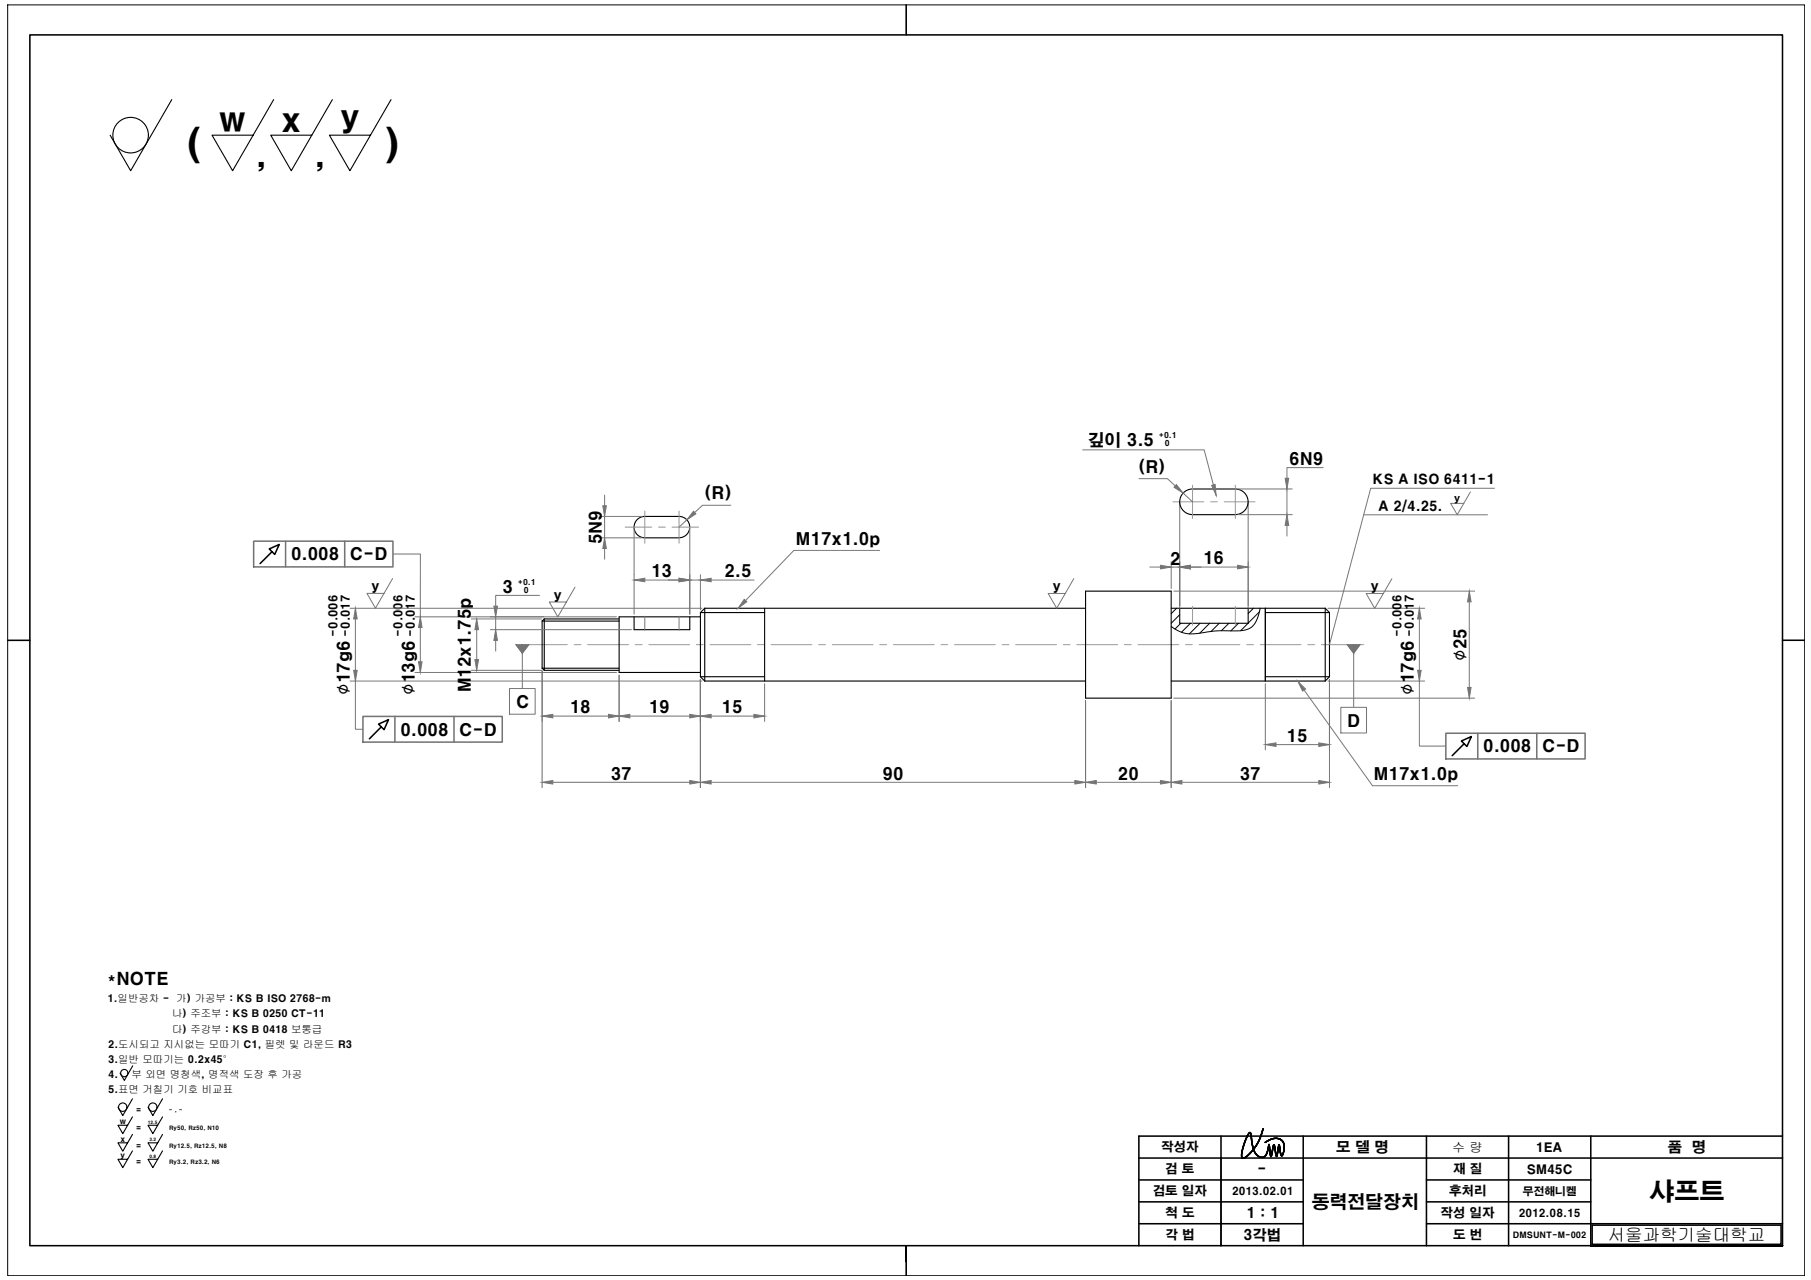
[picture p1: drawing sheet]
<svg xmlns="http://www.w3.org/2000/svg" width="297mm" height="210mm" viewBox="0 0 297 210" stroke-linecap="round" stroke-linejoin="round" font-family="sans-serif">
<path d="M1.3 .8h294.7v208.4h-294.7z" fill="none" stroke="#000" stroke-width=".16"/>
<!-- layer: 0 -->
<g fill="none" stroke="#000" stroke-width=".25">
<path d="M4.9 5.7h287.5v198.6h-287.5zM148.6 .8v4.9M1.3 105h3.6M292.4 105h3.6M186.8 197.1h27M186.8 193.5h27M186.8 189.9h105.6M200.3 186.3v18M213.8 186.3v18M234 197.1h26.9M234 193.5h26.9M234 186.3v18"/>
<path d="M247.4 186.3v18M260.9 186.3v18h31.5M292.4 186.3h-105.6v18M148.6 206.9v-2.6v4.9M186.8 200.7h27M234 200.7h58.4M261.1 200.9h31v3.2h-31z"/>
</g>
<g fill="none" stroke="#989898" stroke-width=".16">
<path d="M195.6 79.6v5.4M202.6 79.6v5.4M102.5 86.4h4.4M105.8 83.8v5.3M108 86.4h1.1M110.2 86.4h4.4M111.4 83.8v5.3M192.4 82.3h5M195.6 99.4v3.1M198.6 82.3h1.1M200.8 82.3h5M202.6 99.4v3.1"/>
<path d="M86.1 105.7h6.9M94.2 105.7h1.1M96.4 105.7h6.7M104.2 105.7h1.1M106.4 105.7h6.7M114.2 105.7h1.1M116.4 105.7h6.7M124.2 105.7h1.2M126.5 105.7h6.7M134.3 105.7h1.1M136.5 105.7h6.7M144.3 105.7h1.1"/>
<path d="M146.5 105.7h6.7M154.3 105.7h1.1M156.6 105.7h6.6M164.4 105.7h1.1M166.6 105.7h6.7M174.4 105.7h1.1M176.6 105.7h6.7M184.4 105.7h1.1M186.6 105.7h6.7M194.4 105.7h1.2M196.7 105.7h6.7M204.5 105.7h1.1"/>
<path d="M206.7 105.7h6.7M214.5 105.7h1.1M216.7 105.7h7"/>
</g>
<g fill="none" stroke="#000" stroke-width=".18">
<path d="M28.2 16.3l-6.8 11.7-3.3-5.8M44.9 16.3l-6.7 11.7-3.4-5.8h6.7M54.5 16.3l-6.7 11.7-3.4-5.8h6.7M64.1 16.3l-6.7 11.7-3.4-5.8h6.8M104.5 85.2l.8-.5h.5h5.6a1.75 1.75 0 0 1 1.7 1.7 1.75 1.75 0 0 1-1.7 1.8h-5.6a1.75 1.75 0 0 1-1.7-1.1 1.75 1.75 0 0 1 .4-1.9zM115.6 99.7v12M115.6 99.7h62.5M115.6 99.7l-.7 .8M125.4 99.7v12M178.1 96.9h14v17.6h-14zM192.1 99.7h25.3M193.5 99.7v2.5h11.2v-2.5"/>
<path d="M194.1 80.8l.9-.5 .6-.1h7a2.11 2.11 0 0 1 2.1 2.1 2.11 2.11 0 0 1-2.1 2.1h-7a2.1 2.1 0 0 1-1.9-1.3 2.1 2.1 0 0 1 .4-2.3zM207.5 99.7v12M217.4 99.7v12M217.4 99.7l.7 .8M88.9 101.9v7.7M88.9 101.9h12.6M88.9 109.6h12.6M88.9 109.6l.4 .3M89.3 101.5v8.4M89.3 101.5h12.2M89.3 109.9h12.2M89.3 101.5l-.4 .4"/>
<path d="M104 101.2v2.1h9.1v-2.1M114.9 100.5v10.5M114.9 101.2h-13.4v9.1h13.4M114.9 100.5h10.5M114.9 111h10.5M114.9 111l.7 .7M115.6 111.7h62.5M192.1 111.7h25.3M207.5 100.5h10.6M207.5 111h10.6M218.1 100.5v10.5M218.1 111l-.7 .7"/>
<path d="M21.8 174.8l-1.4 2.4-.7-1.2M21.7 183.2l-1.6 2.7-.8-1.4h1.6M21.7 186l-1.6 2.8-.8-1.4h1.6M21.7 188.7l-1.6 2.8-.8-1.4h1.6M21.7 180.2l-1.6 2.7-.8-1.3M26.7 183.2l-1.6 2.7-.8-1.4h1.6M26.7 186l-1.6 2.8-.8-1.4h1.6M26.7 188.7l-1.6 2.8-.8-1.4h1.6M26.7 180.2l-1.6 2.7-.8-1.3M204.9 185.8h.2v.1l.5 2.6-1.2 1.2a.41 .41 0 0 1-.7 .1 7.8 7.8 0 0 1 1.2-4zM204.9 185.9l.1-.1 .1 .1 .4 2.6-1.1 1.2a.39 .39 0 0 1-.7 .1 7.7 7.7 0 0 1 1.2-3.9zM205.6 188.4l-.4-2.1a.34 .34 0 0 0-.3-.5 7.4 7.4 0 0 0-1.2 4.1 .73 .73 0 0 0 1-.4l.9-1"/>
<path d="M207.1 185.1a8.1 8.1 0 0 1-1.5 3.3M207.1 185.1a7.9 7.9 0 0 1-1.5 3.3l-.4-2.1a.34 .34 0 0 0-.3-.5 7.4 7.4 0 0 0-1.2 4.1 .73 .73 0 0 0 1-.4l.9-1a1.33 1.33 0 0 0 1.9 1.1l.3-.5 .3-1.4 .3 2 .2-.2 .3-1.8 .5 1.9 .4-1.8 .2 1.2a.38 .38 0 0 0 .3 .5 1.99 1.99 0 0 0-.3-2.7 2.46 2.46 0 0 0-2.5 .5M207.2 185.1a7.9 7.9 0 0 1-1.6 3.4 1.44 1.44 0 0 0 1.7 1.2 3 3 0 0 0 .8-2l.4 1.9 .4-1.9 .2 .2 .3 1.7 .4-1.9 .1 .5a1.75 1.75 0 0 0 .3 1.3 2.25 2.25 0 0 0 0-2.5l-.1-.1a1.92 1.92 0 0 0-2.1 .2l-.5 .3a2.51 2.51 0 0 1 2.2-.7 1.47 1.47 0 0 1 .9 2l-.1 .2a.47 .47 0 0 1-.3 .6l-.4-1.8-.4 1.9M207.5 187.3a2.29 2.29 0 0 1 2.7-.3 2.15 2.15 0 0 1 0 2.6l-.2-.4-.2-1.5-.4 1.9M209.8 187.8l-.4 1.9-.1-.2-.4-1.7-.4 1.9-.2-.3-.2-1.6v.4a1.61 1.61 0 0 1-1 1.6h-.3a1.72 1.72 0 0 1-1.2-1.2"/>
<circle cx="21.4" cy="22.2" r="2.92"/>
<circle cx="20.4" cy="176" r=".6"/>
<circle cx="20.1" cy="181.6" r=".69"/>
<circle cx="25.1" cy="181.6" r=".69"/>
</g>
<!-- layer: tm -->
<path d="M193 99.7l-.9 .9M205.6 99.7l-.9 .9M206.7 99.7a4.4 4.4 0 0 1-1.8 3.4 6.5 6.5 0 0 1-3.4 .3 27 27 0 0 0-5.6 .5 5.1 5.1 0 0 1-3.8-1.2M193.5 100.8l-1.4 1.4M193.7 102.2l-1 1M195.3 102.2l-1.5 1.5M196.8 102.2l-1.7 1.7M198.4 102.2l-1.6 1.6M200 102.2l-1.4 1.3M201.6 102.2l-1.3 1.2M203.1 102.2l-1.2 1.3M206.6 100.3l-3.1 3.1" fill="none" stroke="#000" stroke-width=".16"/>
<path d="M88.9 110v19.2M114.9 111.4v17.8M90.7 128.3h22.4" fill="none" stroke="#767676" stroke-width=".18"/>
<g fill="#767676" stroke="#767676" stroke-width=".16">
<path d="M88.9 128.3l1.8-.3v.6z"/>
<path d="M113.1 128l1.8 .3-1.8 .3z"/>
</g>
<g fill="none" stroke="#767676" stroke-width=".16">
<path d="M177.6 73.8h19.9l1.5 5.7M186.8 78.5h4.7l1.3 1.2M217 76.7h-5.9v1.7M57.4 99.7h57.7M64.4 94.9l-2.8 4.8-1.4-2.4h2.8M64.5 90.9h4.5l-.1 10.3M88.5 97.6h-7.2v1.8M94.3 96.3l-2.8 4.9-1.4-2.5h2.8M98.3 84.7h7M98.3 88.2h7M99.2 81.2v1.7M99.2 84.7v3.5"/>
<path d="M99.2 90v1.7M104 86.4v14.3M105.8 95.1h5.6M112.7 85.2l-1.3 1.2M113.1 86.4v14.3M113.1 95.1h1.8M114.9 94.2v5.8M116.6 95.1h7.1M119.9 82.9h-4.7l-1.3 1.1M121.1 99.7l-.1 .1M144.3 90.3h-14.1l-7.9 8.2M176.1 94.9l-2.8 4.8-1.4-2.4h2.8"/>
<path d="M188.6 93h1.7M192.1 92.1v4.4M192.1 93h1.4M192.5 96.9h49.4M193.5 82.3v17.4M194.1 80.9l1.5 1.4M195.3 93h7.7M199.5 81.2v.1M203.1 84.4h8.9M203.1 80.2h8.9M204.7 82.3v17.4M211.1 80.2v4.2"/>
<path d="M211.1 86.2v1.7M217.8 99.7h15.9M223.7 84.4h20.3M228.3 94.9l-2.8 4.9-1.4-2.5h2.8M241 98.7v14M241.2 80.7l-2.2 3.7-1.1-1.9h2.2M245.1 80.1h-20.3l-6.7 25.6M57.4 111.7h57.7M58.3 111.7v7.9h1.2M58.3 101.5v8.4M68.1 101.2h33M68.1 110.3h33"/>
<path d="M68.9 102.9v5.6M77.3 101.5h11.5M77.3 109.9h11.5M78.2 103.3v4.9M80.4 103.3h23.2M81.3 101.2v2.1M81.3 105v1.8M83.6 112.9h4.2v4.2h-4.2zM84.6 105.7l1.1 1.4 1-1.4M85.7 105.7v7.2M88.9 110v8.3M90.7 117.4h9.1"/>
<path d="M101.5 110.7v7.6M103.3 117.4h9.8M105.8 101v2.4M111.4 101v2.4M114.9 111.4v17.8M116.6 117.4h7.1M125.4 112.1v6.2M178.1 114.9v14.3M192.1 114.9v14.3M192.5 114.5h49.4M207.5 112.1v10.9M212.8 111.6l.1 .1"/>
<path d="M213.9 113.2l11.2 15.6h14M217.8 111.7h15.9M218.1 111.4v17.8M219.9 116h4.2v4.2h-4.2zM221 105.7l1 1.4 1.1-1.4M222 105.7v10.3M232.8 111.7v10.7h4.3M232.8 101.5v8.4M116.6 128.3h59.7M179.8 128.3h10.5M193.8 128.3h22.5M209.3 122.1h7"/>
</g>
<g fill="#767676" stroke="#767676" stroke-width=".16">
<path d="M114.9 128.3l1.7-.3v.6z"/>
<path d="M176.3 128l1.8 .3-1.8 .3z"/>
<path d="M178.1 128.3l1.7-.3v.6z"/>
<path d="M190.3 128l1.8 .3-1.8 .3z"/>
<path d="M192.1 128.3l1.7-.3v.6z"/>
<path d="M216.3 128l1.8 .3-1.8 .3z"/>
<path d="M123.7 117.1l1.7 .3-1.7 .3z"/>
<path d="M114.9 117.4l1.7-.3v.6z"/>
<path d="M207.5 122.1l1.8-.3v.6z"/>
<path d="M216.3 121.8l1.8 .3-1.8 .3z"/>
<path d="M232.8 99.7l.3 1.8h-.6z"/>
<path d="M232.5 109.9h.6l-.3 1.8z"/>
<path d="M241 96.9l.3 1.8h-.6z"/>
<path d="M240.7 112.7h.6l-.3 1.8z"/>
<path d="M104 95.1l1.8-.3v.6z"/>
<path d="M111.4 94.8l1.7 .3-1.7 .3z"/>
<path d="M114.9 95.1l1.7-.3v.6z"/>
<path d="M81.3 103.3l.3 1.7h-.6z"/>
<path d="M81 99.4h.6l-.3 1.8z"/>
<path d="M68.9 101.2l.3 1.7h-.6z"/>
<path d="M68.6 108.5h.6l-.3 1.8z"/>
<path d="M58.3 99.7l.3 1.8h-.6z"/>
<path d="M58 109.9h.6l-.3 1.8z"/>
<path d="M113.7 83.8l.4 .5-1.4 .9z"/>
<path d="M98.9 82.9h.6l-.3 1.8z"/>
<path d="M99.2 88.2l.3 1.8h-.6z"/>
<path d="M193.5 93l1.8-.3v.6z"/>
<path d="M203 92.7l1.7 .3-1.7 .3z"/>
<path d="M190.3 92.7l1.8 .3-1.8 .3z"/>
<path d="M211.1 84.4l.3 1.8h-.6z"/>
<path d="M210.8 78.4h.6l-.3 1.8z"/>
<path d="M193 79.5l1.1 1.4-1.5-1z"/>
<path d="M122.1 98.3l.4 .4-1.4 1z"/>
<path d="M212.9 111.7l1.2 1.3-.4 .3z"/>
<path d="M198.7 79.6l.6-.2 .2 1.8z"/>
<path d="M78.2 101.5l.3 1.8h-.6z"/>
<path d="M77.9 108.2h.6l-.3 1.7z"/>
<path d="M99.8 117.1l1.7 .3-1.7 .3z"/>
<path d="M88.9 117.4l1.8-.3v.6z"/>
<path d="M101.5 117.4l1.8-.3v.6z"/>
<path d="M113.1 117.1l1.8 .3-1.8 .3z"/>
<path d="M84.6 105.7h1.1v1.4zM85.7 105.7v1.4l1-1.4z"/>
<path d="M221 105.7h1v1.4zM222 105.7v1.4l1.1-1.4z"/>
</g>
<path d="M44.6 90.5l.5 .4 .7-1.6-1.6 .7 .4 .5-1.9 1.9M62.5 119.2l.5 .5 .7-1.7-1.6 .7 .4 .5-1.9 2M240.1 122l.5 .4 .7-1.6-1.6 .7 .4 .5-1.9 1.9" fill="none" stroke="#000" stroke-width=".25"/>
<path d="M41.6 88.7h22.9v4.3h-22.9zM46.8 88.7v4.3M56.5 88.7v4.3M59.5 117.5h22.9v4.2h-22.9zM64.8 117.5v4.2M74.5 117.5v4.2M237.1 120.2h22.9v4.3h-22.9zM242.4 120.2v4.3M252.1 120.2v4.3" fill="none" stroke="#767676" stroke-width=".25"/>
<path d="M204.9 185.8h.2v.1l.5 2.6-1.2 1.2a.41 .41 0 0 1-.7 .1 7.8 7.8 0 0 1 1.2-4zM207.1 185.1a7.9 7.9 0 0 1-1.5 3.3l-.4-2.1a.34 .34 0 0 0-.3-.5 7.4 7.4 0 0 0-1.2 4.1 .73 .73 0 0 0 1-.4l.9-1a1.33 1.33 0 0 0 1.9 1.1l.3-.5 .3-1.4 .3 2 .2-.2 .3-1.8 .5 1.9 .4-1.8 .2 1.2a.38 .38 0 0 0 .3 .5 1.99 1.99 0 0 0-.3-2.7 2.46 2.46 0 0 0-2.5 .5M207.2 185.1a7.2 7.2 0 0 1-3.3 4.8 .57 .57 0 0 1-.2-.8 5.9 5.9 0 0 1 1.3-3.4l.3 1.1a3.5 3.5 0 0 0 1.1 2.8 .87 .87 0 0 0 .9 .2 .87 .87 0 0 0 .5-.8l.3-1.3 .4 2 .3-1.4a.44 .44 0 0 1 .2-.6l.4 1.9 .4-1.9 .1 .8a1.3 1.3 0 0 0 .3 1 2.12 2.12 0 0 0-.1-2.6 2.28 2.28 0 0 0-2.6 .4 2.37 2.37 0 0 1 2.5-.5 1.86 1.86 0 0 1 .4 2.4l-.2 .3a1.75 1.75 0 0 1-.3-1.3l-.1-.5-.4 1.9-.3-1.7-.2-.2-.4 1.9-.3-1.9-.2 .4a1.76 1.76 0 0 1-.8 1.7 1.48 1.48 0 0 1-1.6-1.3l.4-.5a8.4 8.4 0 0 0 1.2-2.9" fill="none" stroke="#000" stroke-width=".2"/>
<g font-size="6.4">
<text x="30.3" y="26.2">(</text>
<text x="63.1" y="26.2">)</text>
</g>
<g font-size="5.3">
<text x="36" y="21.5">w</text>
<text x="46.1" y="21.6">x</text>
<text x="55.8" y="21.2">y</text>
<text x="41.9" y="27.4">,</text>
<text x="51.5" y="27.4">,</text>
</g>
<text font-size="4.1" x="270.5" y="196.8">샤프트</text>
<g font-size="3.3">
<text x="57.4" y="114" transform="rotate(-90 57.4 114)">∅</text>
<text x="68" y="114" transform="rotate(-90 68 114)">∅</text>
<text x="231.9" y="114" transform="rotate(-90 231.9 114)">∅</text>
<text x="240.6" y="108.4" transform="rotate(-90 240.6 108.4)">∅</text>
</g>
<g font-size="2.9">
<text x="215.1" y="198.1">동력전달장치</text>
<text x="263.7" y="203.5">서울과학기술대학교</text>
</g>
<text font-size="2.8" x="17.6" y="161.5">*NOTE</text>
<g font-size="2.7">
<text x="178.4" y="73.2">깊이 3.5</text>
<text x="186.6" y="77.5">(R)</text>
<text x="211.5" y="76.2">6N9</text>
<text x="115.4" y="81.9">(R)</text>
<text x="98.7" y="89.2" transform="rotate(-90 98.7 89.2)">5N9</text>
<text x="130.6" y="89.3">M17x1.0p</text>
<text x="47.7" y="91.9">0.008</text>
<text x="57.4" y="91.9">C-D</text>
<text x="106.8" y="94.7">13</text>
<text x="118.8" y="94.7">2.5</text>
<text x="191.9" y="92.6">2</text>
<text x="197.3" y="92.5">16</text>
<text x="82.4" y="97.2">3</text>
<text x="240.6" y="106.5" transform="rotate(-90 240.6 106.5)">25</text>
<text x="57.4" y="112.1" transform="rotate(-90 57.4 112.1)">17g6</text>
<text x="68" y="112.1" transform="rotate(-90 68 112.1)">13g6</text>
<text x="77.2" y="113.5" transform="rotate(-90 77.2 113.5)">M12x1.75p</text>
<text x="231.9" y="112.1" transform="rotate(-90 231.9 112.1)">17g6</text>
<text x="84.7" y="116.1">C</text>
<text x="93.5" y="117">18</text>
<text x="106.4" y="117">19</text>
<text x="118.4" y="117">15</text>
<text x="221" y="119.2">D</text>
<text x="65.7" y="120.6">0.008</text>
<text x="75.3" y="120.6">C-D</text>
<text x="211" y="121.7">15</text>
<text x="243.3" y="123.4">0.008</text>
<text x="252.9" y="123.4">C-D</text>
<text x="100.2" y="127.9">37</text>
<text x="144.8" y="127.8">90</text>
<text x="183.4" y="127.8">20</text>
<text x="203.3" y="127.9">37</text>
<text x="225.4" y="127.9">M17x1.0p</text>
</g>
<g font-size="2.3">
<text x="219.2" y="188.9">모 델 명</text>
<text x="273.6" y="188.9">품 명</text>
<text x="206.2" y="192.6">-</text>
<text x="204" y="203.3">3각법</text>
<text x="204.4" y="199.8">1 : 1</text>
</g>
<g font-size="2.2">
<text x="225.1" y="79.4">KS A ISO 6411-1</text>
<text x="226.1" y="83.8">A 2/4.25.</text>
<text x="60.9" y="96.9">y</text>
<text x="90.8" y="98.3">y</text>
<text x="172.7" y="96.9">y</text>
<text x="224.8" y="96.9">y</text>
</g>
<g font-size="2.1">
<text x="190.4" y="188.8">작성자</text>
<text x="238.2" y="188.9">수 량</text>
<text x="251.9" y="188.9">1EA</text>
<text x="189.1" y="196">검토 일자</text>
<text x="191.1" y="192.4">검 토</text>
<text x="237.7" y="196">후처리</text>
<text x="238.4" y="192.4">재 질</text>
<text x="250.4" y="192.5">SM45C</text>
<text x="191.2" y="199.6">척 도</text>
<text x="191.2" y="203.2">각 법</text>
<text x="236.3" y="199.6">작성 일자</text>
<text x="238.4" y="203.2">도 번</text>
</g>
<g font-size="1.9">
<text x="55.4" y="104.4" transform="rotate(-90 55.4 104.4)">-0.006</text>
<text x="57.4" y="104.4" transform="rotate(-90 57.4 104.4)">-0.017</text>
<text x="66" y="104.4" transform="rotate(-90 66 104.4)">-0.006</text>
<text x="68" y="104.4" transform="rotate(-90 68 104.4)">-0.017</text>
<text x="229.9" y="104.4" transform="rotate(-90 229.9 104.4)">-0.006</text>
<text x="231.9" y="104.4" transform="rotate(-90 231.9 104.4)">-0.017</text>
</g>
<g font-size="1.8">
<text x="202.1" y="196">2013.02.01</text>
<text x="249.8" y="195.9">무전해니켈</text>
<text x="249.1" y="199.6">2012.08.15</text>
</g>
<g font-size="1.7">
<text x="238.5" y="82.2">y</text>
<text x="28.2" y="166.9">나) 주조부 : KS B 0250 CT-11</text>
<text x="28.2" y="169.4">다) 주강부 : KS B 0418 보통급</text>
<text x="21.6" y="176.7">부 외면 명청색, 명적색 도장 후 가공</text>
</g>
<g font-size="1.6">
<text x="17.7" y="164.3">1.일반공차 - 가) 가공부 : KS B ISO 2768-m</text>
<text x="17.7" y="171.8">2.도시되고 지시없는 모따기 C1, 필렛 및 라운드 R3</text>
<text x="17.7" y="174.3">3.일반 모따기는 0.2x45°</text>
<text x="17.7" y="176.7">4.</text>
<text x="17.7" y="179.2">5.표면 거칠기 기호 비교표</text>
</g>
<g font-size="1.4">
<text x="22.3" y="182.6">=</text>
<text x="22.3" y="185.5">=</text>
<text x="22.3" y="188.4">=</text>
<text x="22.3" y="191.1">=</text>
<text x="248.1" y="203">DMSUNT-M-002</text>
</g>
<g font-size="1.3">
<text x="190.1" y="71.8">+0.1</text>
<text x="191.1" y="73.2">0</text>
<text x="84.9" y="95.9">+0.1</text>
<text x="85.9" y="97.2">0</text>
</g>
<g font-size="1.2">
<text x="19.6" y="184.4">w</text>
<text x="19.8" y="187.3">x</text>
<text x="19.8" y="189.9">y</text>
</g>
<g font-size=".9">
<text x="27.7" y="182.3">- , -</text>
<text x="27.7" y="185.3">Ry50, Rz50, N10</text>
<text x="27.7" y="188.2">Ry12.5, Rz12.5, N8</text>
<text x="27.7" y="190.9">Ry3.2, Rz3.2, N6</text>
</g>
<g font-size=".7">
<text x="24.3" y="184.3">12.5</text>
<text x="24.5" y="187.2">3.2</text>
<text x="24.5" y="189.9">0.8</text>
</g>
</svg>
